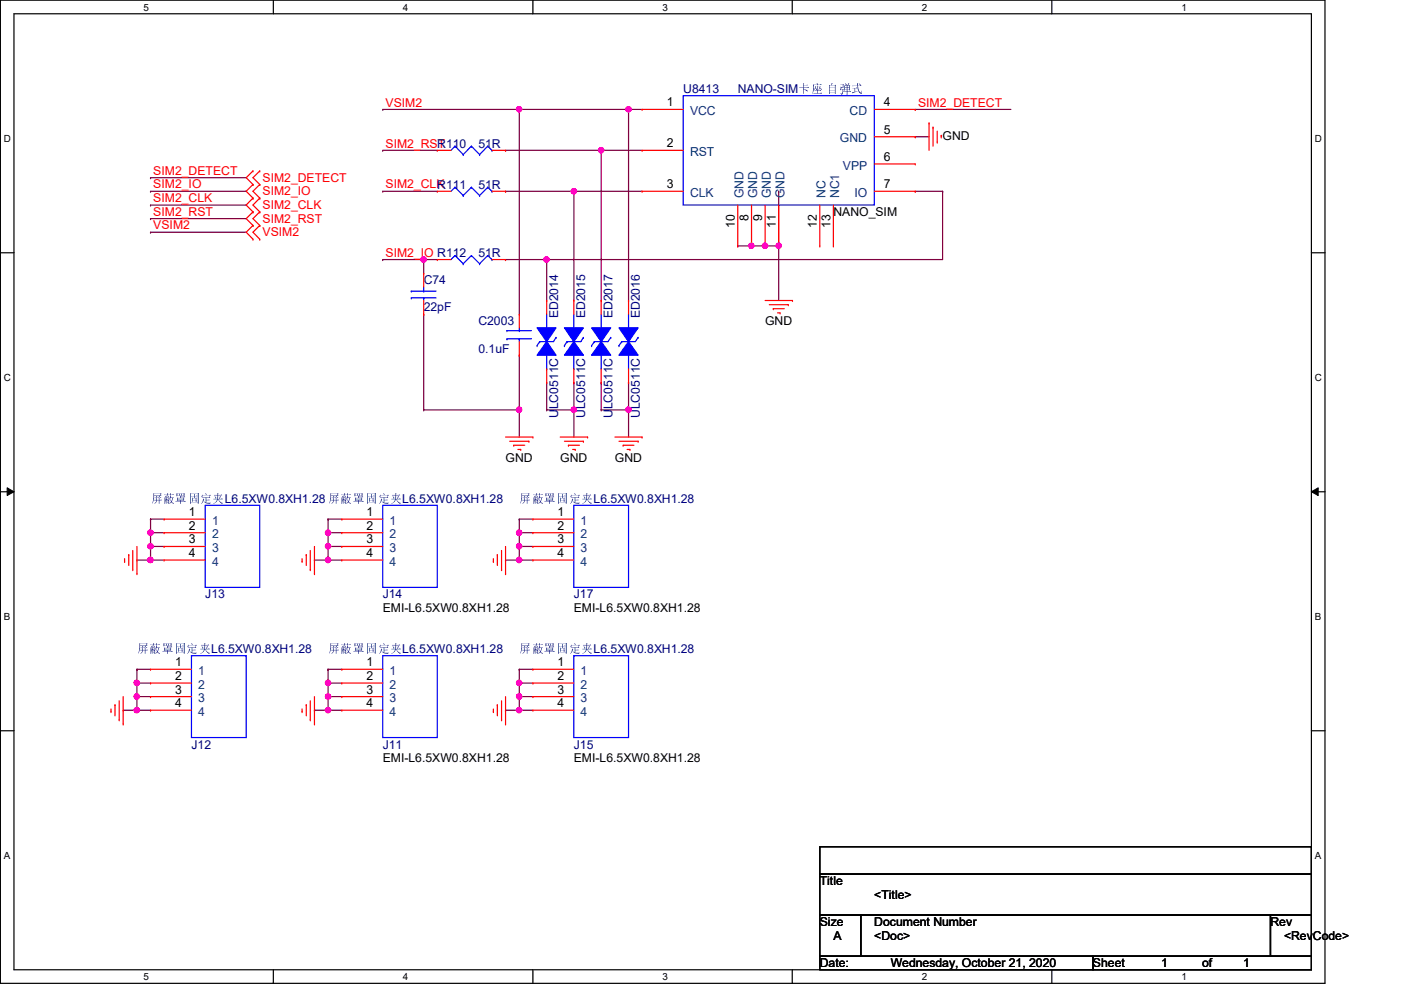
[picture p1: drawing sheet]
<svg xmlns="http://www.w3.org/2000/svg" width="297mm" height="210mm" viewBox="0 0 297 210" stroke-linecap="round" stroke-linejoin="round" font-family="sans-serif">
<path d="M.1 0h280.8v208.5h-280.8zM3 2.9h275v202.7h-275z" fill="none" stroke="#000" stroke-width=".25"/>
<g fill="#fff">
<path d="M30.4 .3h1.2v2.4h-1.2z"/>
<path d="M30.4 205.9h1.2v2.3h-1.2z"/>
</g>
<path d="M58 0v2.9M58 205.6v2.9" fill="none" stroke="#000" stroke-width=".25"/>
<g fill="#fff">
<path d="M85.4 .3h1.2v2.4h-1.2z"/>
<path d="M85.4 205.9h1.2v2.3h-1.2z"/>
</g>
<path d="M113 0v2.9M113 205.6v2.9" fill="none" stroke="#000" stroke-width=".25"/>
<g fill="#fff">
<path d="M140.5 .3h1.1v2.4h-1.1z"/>
<path d="M140.5 205.9h1.1v2.3h-1.1z"/>
</g>
<path d="M168 0v2.9M168 205.6v2.9" fill="none" stroke="#000" stroke-width=".25"/>
<g fill="#fff">
<path d="M195.4 .3h1.2v2.4h-1.2z"/>
<path d="M195.4 205.9h1.2v2.3h-1.2z"/>
</g>
<path d="M223 0v2.9M223 205.6v2.9" fill="none" stroke="#000" stroke-width=".25"/>
<g fill="#fff">
<path d="M250.5 .3h1.1v2.4h-1.1z"/>
<path d="M250.5 205.9h1.1v2.3h-1.1z"/>
<path d="M.8 28.2h1.5v2.4h-1.5z"/>
<path d="M278.8 28.2h1.4v2.4h-1.4z"/>
<path d="M.8 78.9h1.5v2.3h-1.5z"/>
<path d="M278.8 78.9h1.4v2.3h-1.4z"/>
</g>
<path d="M.1 53.6h2.9M278 53.6h2.9" fill="none" stroke="#000" stroke-width=".25"/>
<g fill="#fff">
<path d="M.8 129.6h1.4v2.3h-1.4z"/>
<path d="M278.8 129.6h1.3v2.3h-1.3z"/>
</g>
<path d="M.1 104.3h2.9M278 104.3h2.9" fill="none" stroke="#000" stroke-width=".25"/>
<path d="M1.5 103.4l1.5 .9-1.5 .8zM278 104.3l1.5-.9v1.7z" fill="#000"/>
<path d="M1.5 103.4l1.5 .9-1.5 .8zM278 104.3l1.5-.9v1.7z" fill="none" stroke="#000" stroke-width=".21"/>
<g fill="#fff">
<path d="M.8 180.3h1.4v2.3h-1.4z"/>
<path d="M278.8 180.3h1.3v2.3h-1.3z"/>
</g>
<path d="M.1 154.9h2.9M278 154.9h2.9" fill="none" stroke="#000" stroke-width=".25"/>
<path d="M194.1 23.2h.1M194.1 23.2h20.2M156.4 52.2h.1M156.4 52.2h2.9M162.2 52.2h.1M162.2 52.2h2.9" fill="none" stroke="#7f003f" stroke-width=".25"/>
<circle cx="162.2" cy="52.1" r=".56" fill="#f0f"/>
<circle cx="162.2" cy="52.1" r=".56" fill="none" stroke="#f0f" stroke-width=".25"/>
<path d="M159.3 52.2h.1M159.3 52.2h2.9" fill="none" stroke="#7f003f" stroke-width=".25"/>
<circle cx="159.3" cy="52.1" r=".56" fill="#f0f"/>
<circle cx="159.3" cy="52.1" r=".56" fill="none" stroke="#f0f" stroke-width=".25"/>
<path d="M194.1 29h.1M194.1 29h2.9M165.1 40.6h.1M165.1 52.2h.1M165.1 40.6v23.1" fill="none" stroke="#7f003f" stroke-width=".25"/>
<circle cx="165.1" cy="52.1" r=".56" fill="#f0f"/>
<circle cx="165.1" cy="52.1" r=".56" fill="none" stroke="#f0f" stroke-width=".25"/>
<path d="M115.9 86.9h.1M115.9 86.9h5.8M133.3 81.1h.1M133.3 81.1v5.8" fill="none" stroke="#7f003f" stroke-width=".25"/>
<circle cx="133.2" cy="86.9" r=".56" fill="#f0f"/>
<circle cx="133.2" cy="86.9" r=".56" fill="none" stroke="#f0f" stroke-width=".25"/>
<path d="M89.8 86.9h.1M89.8 86.9h20.3" fill="none" stroke="#7f003f" stroke-width=".25"/>
<circle cx="110.1" cy="86.9" r=".56" fill="#f0f"/>
<circle cx="110.1" cy="86.9" r=".56" fill="none" stroke="#f0f" stroke-width=".25"/>
<path d="M107.2 40.6h.1M107.2 40.6h14.5M115.9 55h.1M194.1 40.6h.1M194.1 40.6h5.8M199.9 40.6h.1M199.9 40.6v14.4h-84M110.1 75.3h.1M110.1 75.3v11.6M127.5 86.9h.1M127.5 86.9h5.8" fill="none" stroke="#7f003f" stroke-width=".25"/>
<circle cx="115.9" cy="55" r=".56" fill="#f0f"/>
<circle cx="115.9" cy="55" r=".56" fill="none" stroke="#f0f" stroke-width=".25"/>
<g fill="none" stroke="#7f003f" stroke-width=".25">
<path d="M81.1 23.2h.1M81.1 23.2h29M107.2 31.9h.1M107.2 31.9h20.3M110.1 23.2h.1M110.1 23.2v43.4M81.1 55h.1M81.1 55h8.7M89.8 55h.1M89.8 55v3M107.2 55h.1M107.2 55h8.7"/>
<path d="M115.9 55h.1M115.9 55v8.7M121.7 40.6h.1M121.7 40.6v23.1M89.8 66.6h.1M89.8 66.6v20.3M110.1 86.9h.1M110.1 86.9v5.8"/>
</g>
<circle cx="121.7" cy="40.6" r=".56" fill="#f0f"/>
<circle cx="121.7" cy="40.6" r=".56" fill="none" stroke="#f0f" stroke-width=".25"/>
<path d="M127.5 31.9h.1M127.5 31.9v31.8M121.7 40.6h.1M121.7 40.6h14.4" fill="none" stroke="#7f003f" stroke-width=".25"/>
<circle cx="127.4" cy="31.9" r=".56" fill="#f0f"/>
<circle cx="127.4" cy="31.9" r=".56" fill="none" stroke="#f0f" stroke-width=".25"/>
<path d="M127.5 31.9h.1M127.5 31.9h8.6M133.3 23.2h.1M133.3 23.2v40.5" fill="none" stroke="#7f003f" stroke-width=".25"/>
<circle cx="133.2" cy="23.2" r=".56" fill="#f0f"/>
<circle cx="133.2" cy="23.2" r=".56" fill="none" stroke="#f0f" stroke-width=".25"/>
<path d="M110.1 23.2h.1M110.1 23.2h23.2" fill="none" stroke="#7f003f" stroke-width=".25"/>
<circle cx="110.1" cy="23.2" r=".56" fill="#f0f"/>
<circle cx="110.1" cy="23.2" r=".56" fill="none" stroke="#f0f" stroke-width=".25"/>
<g fill="none" stroke="#7f003f" stroke-width=".25">
<path d="M81.1 31.9h.1M81.1 31.9h11.6M133.3 23.2h.1M133.3 23.2h2.8M81.1 40.6h.1M81.1 40.6h11.6M115.9 81.1h.1M115.9 81.1v5.8M121.7 81.1h.1M121.7 86.9h.1M121.7 81.1v11.6M127.5 81.1h.1"/>
<path d="M127.5 81.1v5.8M133.3 86.9h.1M133.3 86.9v5.8"/>
</g>
<circle cx="121.7" cy="86.9" r=".56" fill="#f0f"/>
<circle cx="121.7" cy="86.9" r=".56" fill="none" stroke="#f0f" stroke-width=".25"/>
<path d="M89.8 55h.1M89.8 55h2.9" fill="none" stroke="#7f003f" stroke-width=".25"/>
<circle cx="89.8" cy="55" r=".56" fill="#f0f"/>
<circle cx="89.8" cy="55" r=".56" fill="none" stroke="#f0f" stroke-width=".25"/>
<g fill="none" stroke="#7f003f" stroke-width=".25">
<path d="M31.9 37.7h.1M31.9 37.7h20.3M31.9 40.6h.1M31.9 46.4h.1M31.9 49.2h.1M31.9 43.5h.1M31.9 40.6h20.3M31.9 46.4h20.3M31.9 49.2h20.3M31.9 43.5h20.3M26.1 150.6h.1M26.1 150.6h5.8"/>
<path d="M29 150.6h.1"/>
</g>
<circle cx="29" cy="150.6" r=".56" fill="#f0f"/>
<circle cx="29" cy="150.6" r=".56" fill="none" stroke="#f0f" stroke-width=".25"/>
<path d="M29 147.7h.1M29 147.7h2.9" fill="none" stroke="#7f003f" stroke-width=".25"/>
<circle cx="29" cy="147.7" r=".56" fill="#f0f"/>
<circle cx="29" cy="147.7" r=".56" fill="none" stroke="#f0f" stroke-width=".25"/>
<path d="M29 147.7h.1M29 144.8h.1M29 147.7v2.9M29 144.8h2.9" fill="none" stroke="#7f003f" stroke-width=".25"/>
<circle cx="29" cy="144.8" r=".56" fill="#f0f"/>
<circle cx="29" cy="144.8" r=".56" fill="none" stroke="#f0f" stroke-width=".25"/>
<path d="M29 144.8h.1M29 141.9h.1M29 141.9v5.8M29 141.9h2.9M66.7 150.6h.1M66.7 150.6h5.8M69.6 150.6h.1" fill="none" stroke="#7f003f" stroke-width=".25"/>
<circle cx="69.5" cy="150.6" r=".56" fill="#f0f"/>
<circle cx="69.5" cy="150.6" r=".56" fill="none" stroke="#f0f" stroke-width=".25"/>
<path d="M69.6 147.7h.1M69.6 147.7h2.9" fill="none" stroke="#7f003f" stroke-width=".25"/>
<circle cx="69.5" cy="147.7" r=".56" fill="#f0f"/>
<circle cx="69.5" cy="147.7" r=".56" fill="none" stroke="#f0f" stroke-width=".25"/>
<path d="M69.6 147.7h.1M69.6 144.8h.1M69.6 147.7v2.9M69.6 144.8h2.9" fill="none" stroke="#7f003f" stroke-width=".25"/>
<circle cx="69.5" cy="144.8" r=".56" fill="#f0f"/>
<circle cx="69.5" cy="144.8" r=".56" fill="none" stroke="#f0f" stroke-width=".25"/>
<path d="M29 118.7h.1M29 118.7h5.8M31.9 118.7h.1M69.6 144.8h.1M69.6 141.9h.1M69.6 141.9v5.8M69.6 141.9h2.9" fill="none" stroke="#7f003f" stroke-width=".25"/>
<circle cx="31.9" cy="118.7" r=".57" fill="#f0f"/>
<circle cx="31.9" cy="118.7" r=".57" fill="none" stroke="#f0f" stroke-width=".25"/>
<path d="M31.9 115.9h.1M31.9 115.9h2.9" fill="none" stroke="#7f003f" stroke-width=".25"/>
<circle cx="31.9" cy="115.8" r=".56" fill="#f0f"/>
<circle cx="31.9" cy="115.8" r=".56" fill="none" stroke="#f0f" stroke-width=".25"/>
<path d="M31.9 115.9h.1M31.9 112.9h.1M31.9 115.9v2.8M31.9 112.9h2.9" fill="none" stroke="#7f003f" stroke-width=".25"/>
<circle cx="31.9" cy="113" r=".56" fill="#f0f"/>
<circle cx="31.9" cy="113" r=".56" fill="none" stroke="#f0f" stroke-width=".25"/>
<path d="M31.9 112.9h.1M31.9 110.1h.1M31.9 110.1v5.8M31.9 110.1h2.9M66.7 118.7h.1M66.7 118.7h5.8M69.6 118.7h.1" fill="none" stroke="#7f003f" stroke-width=".25"/>
<circle cx="69.5" cy="118.7" r=".56" fill="#f0f"/>
<circle cx="69.5" cy="118.7" r=".56" fill="none" stroke="#f0f" stroke-width=".25"/>
<path d="M69.6 115.9h.1M69.6 115.9h2.9" fill="none" stroke="#7f003f" stroke-width=".25"/>
<circle cx="69.5" cy="115.8" r=".56" fill="#f0f"/>
<circle cx="69.5" cy="115.8" r=".56" fill="none" stroke="#f0f" stroke-width=".25"/>
<path d="M69.6 115.9h.1M69.6 112.9h.1M69.6 115.9v2.8M69.6 112.9h2.9" fill="none" stroke="#7f003f" stroke-width=".25"/>
<circle cx="69.5" cy="112.9" r=".56" fill="#f0f"/>
<circle cx="69.5" cy="112.9" r=".56" fill="none" stroke="#f0f" stroke-width=".25"/>
<path d="M69.6 112.9h.1M69.6 110.1h.1M69.6 110.1v5.8M69.6 110.1h2.9M107.2 150.6h.1M107.2 150.6h5.8M110.1 150.6h.1" fill="none" stroke="#7f003f" stroke-width=".25"/>
<circle cx="110.1" cy="150.6" r=".56" fill="#f0f"/>
<circle cx="110.1" cy="150.6" r=".56" fill="none" stroke="#f0f" stroke-width=".25"/>
<path d="M110.1 147.7h.1M110.1 147.7h2.9" fill="none" stroke="#7f003f" stroke-width=".25"/>
<circle cx="110.1" cy="147.7" r=".56" fill="#f0f"/>
<circle cx="110.1" cy="147.7" r=".56" fill="none" stroke="#f0f" stroke-width=".25"/>
<path d="M110.1 147.7h.1M110.1 144.8h.1M110.1 147.7v2.9M110.1 144.8h2.9" fill="none" stroke="#7f003f" stroke-width=".25"/>
<circle cx="110.1" cy="144.8" r=".56" fill="#f0f"/>
<circle cx="110.1" cy="144.8" r=".56" fill="none" stroke="#f0f" stroke-width=".25"/>
<path d="M107.2 118.7h.1M107.2 118.7h5.8M110.1 118.7h.1M110.1 144.8h.1M110.1 141.9h.1M110.1 141.9v5.8M110.1 141.9h2.9" fill="none" stroke="#7f003f" stroke-width=".25"/>
<circle cx="110.1" cy="118.7" r=".56" fill="#f0f"/>
<circle cx="110.1" cy="118.7" r=".56" fill="none" stroke="#f0f" stroke-width=".25"/>
<path d="M110.1 115.9h.1M110.1 115.9h2.9" fill="none" stroke="#7f003f" stroke-width=".25"/>
<circle cx="110.1" cy="115.8" r=".56" fill="#f0f"/>
<circle cx="110.1" cy="115.8" r=".56" fill="none" stroke="#f0f" stroke-width=".25"/>
<path d="M110.1 115.9h.1M110.1 112.9h.1M110.1 115.9v2.8M110.1 112.9h2.9" fill="none" stroke="#7f003f" stroke-width=".25"/>
<circle cx="110.1" cy="112.9" r=".56" fill="#f0f"/>
<circle cx="110.1" cy="112.9" r=".56" fill="none" stroke="#f0f" stroke-width=".25"/>
<path d="M110.1 112.9h.1M110.1 110.1h.1M110.1 110.1v5.8M110.1 110.1h2.9" fill="none" stroke="#7f003f" stroke-width=".25"/>
<g fill="none" stroke="#f00" stroke-width=".25">
<path d="M53.6 36.2h.1M53.6 39.1h.1M53.6 36.2l-1.4 1.5 1.4 1.4M53.6 39.1l-1.4 1.5 1.4 1.4M55.1 39.1h.1M55.1 36.2h.1M55.1 36.2l-1.5 1.5 1.5 1.4M55.1 39.1l-1.5 1.5 1.5 1.4M197 26.1h.1M197 26.1v5.8M197.8 27h.1M197.8 27v4"/>
<path d="M198.7 30.1h.1M198.7 27.8v2.3M199.6 28.7h.1M199.6 28.7v.6M53.6 42h.1M53.6 44.9h.1M53.6 47.8h.1M53.6 50.7h.1M53.6 42l-1.4 1.5 1.4 1.4M53.6 44.9l-1.4 1.5 1.4 1.4M53.6 47.8l-1.4 1.4 1.4 1.5M55.1 42h.1"/>
<path d="M55.1 44.9h.1M55.1 47.8h.1M55.1 50.7h.1M55.1 42l-1.5 1.5 1.5 1.4M55.1 44.9l-1.5 1.5 1.5 1.4M55.1 47.8l-1.5 1.4 1.5 1.5M162.2 63.7h5.8M163.1 64.6h4M164 65.4h.1M164 65.4h2.3M164.8 66.3h.6M165.4 66.3h.1"/>
<path d="M167.1 64.6h.1M168 63.7h.1M107.2 92.7h5.8M108.1 93.6h4M108.9 94.4h.1M108.9 94.4h2.3M109.8 95.3h.6M110.4 95.3h.1M112.1 93.6h.1M113 92.7h.1M118.8 92.7h5.8M119.7 93.6h4"/>
<path d="M120.5 94.4h.1M120.5 94.4h2.3M121.4 95.3h.6M122 95.3h.1M123.7 93.6h.1M124.6 92.7h.1M130.4 92.7h5.7M131.2 93.6h4.1M132.1 94.4h.1M132.1 94.4h2.3M133 95.3h.6M133.6 95.3h.1"/>
<path d="M135.3 93.6h.1M136.1 92.7h.1M26.4 119h.1M26.4 118.4v.6M27.3 117.6h.1M27.3 117.6v2.3M28.1 116.7v4.1M29 115.9v5.7M64 119h.1M64 118.4v.6M64.9 117.6h.1M64.9 117.6v2.3"/>
<path d="M65.8 116.7v4.1M66.7 115.9v5.7M104.6 119h.1M104.6 118.4v.6M105.4 117.6h.1M105.4 117.6v2.3M106.3 116.7v4.1M107.2 115.9v5.7M28.1 120.8h.1M29 121.6h.1M65.8 120.8h.1M66.7 121.6h.1"/>
<path d="M106.3 120.8h.1M107.2 121.6h.1M23.5 150.9h.1M23.5 150.3v.6M24.4 149.4h.1M24.4 149.4v2.4M25.3 152.6h.1M25.3 148.6v4M26.1 153.5h.1M26.1 147.7v5.8M64 150.9h.1M64 150.3v.6"/>
<path d="M64.9 149.4h.1M64.9 149.4v2.4M65.8 152.6h.1M65.8 148.6v4M66.7 153.5h.1M66.7 147.7v5.8M104.6 150.9h.1M104.6 150.3v.6M105.4 149.4h.1M105.4 149.4v2.4M106.3 152.6h.1M106.3 148.6v4"/>
<path d="M107.2 153.5h.1M107.2 147.7v5.8"/>
</g>
<path d="M173.8 179.5h104.2v5.8h-104.2zM173.8 185.3h104.2v8.7h-104.2zM173.8 194h8.7v8.7h-8.7zM182.5 194h86.9v8.7h-86.9zM269.4 194h8.6v8.7h-8.6zM173.8 202.7h57.9v2.9h-57.9zM231.7 202.7h46.3v2.9h-46.3z" fill="none" stroke="#000" stroke-width=".25"/>
<path d="M120.2 72.4h.1M120.2 72.4h2.9M121.7 69.5h.1M121.7 78.2h.1M121.7 66.6v2.9M121.7 75.3v2.9" fill="none" stroke="#00f" stroke-width=".25"/>
<path d="M119.7 69.5h4l-2 2.9z" fill-rule="evenodd" fill="#00f"/>
<path d="M119.7 69.5h4l-2 2.9zM119.7 73.3h.1M120.2 72.4l-.5 .9M123.7 71.5h.1M123.7 71.5l-.6 .9" fill="none" stroke="#00f" stroke-width=".25"/>
<path d="M121.7 72.4l2 2.9h-4z" fill-rule="evenodd" fill="#00f"/>
<g fill="none" stroke="#00f" stroke-width=".25">
<path d="M87.2 61.7h.1M87.2 63.2h.1M87.2 61.7h5.3M87.2 63.2h5.3M89.8 63.2h.1M89.8 61.7h.1M89.8 60.8v.9M89.8 63.2v.5M114.4 72.4h.1M114.4 72.4h2.9M115.9 69.5h.1M115.9 78.2h.1"/>
<path d="M115.9 66.6v2.9M115.9 75.3v2.9M121.7 72.4l2 2.9h-4z"/>
</g>
<path d="M89.8 58h.1M89.8 58v2.8M89.8 66.6h.1M89.8 63.7v2.9M121.7 63.7h.1M121.7 63.7v2.9M121.7 78.2v2.9M121.7 81.1h.1" fill="none" stroke="#f00" stroke-width=".25"/>
<path d="M113.9 69.5h4l-2 2.9z" fill-rule="evenodd" fill="#00f"/>
<path d="M113.9 69.5h4l-2 2.9zM113.9 73.3h.1M114.4 72.4l-.5 .9M117.9 71.5h.1M117.9 71.5l-.6 .9" fill="none" stroke="#00f" stroke-width=".25"/>
<path d="M115.9 72.4l2 2.9h-4z" fill-rule="evenodd" fill="#00f"/>
<g fill="none" stroke="#00f" stroke-width=".25">
<path d="M96.5 31h.1M96.5 31l-.9 .9M96.5 31l1.7 1.8M98.2 32.8h.1M99.9 31h.1M99.9 31l-1.7 1.8M99.9 31l1.8 1.8M101.7 32.8h.1M103.4 31h.1M103.4 31l-1.7 1.8M103.4 31l.9 .9M104.3 31.9h.1"/>
<path d="M115.9 72.4l2 2.9h-4zM126 72.4h.1M126 72.4h2.9M127.5 69.5h.1M127.5 78.2h.1M127.5 66.6v2.9M127.5 75.3v2.9"/>
</g>
<path d="M92.7 31.9h.1M92.7 31.9h2.9M104.3 31.9h2.9M107.2 31.9h.1M115.9 63.7h.1M115.9 63.7v2.9M115.9 78.2v2.9M115.9 81.1h.1" fill="none" stroke="#f00" stroke-width=".25"/>
<path d="M125.4 69.5h4.1l-2 2.9z" fill-rule="evenodd" fill="#00f"/>
<path d="M125.4 69.5h4.1l-2 2.9zM125.4 73.3h.1M126 72.4l-.6 .9M129.5 71.5h.1M129.5 71.5l-.6 .9" fill="none" stroke="#00f" stroke-width=".25"/>
<path d="M127.5 72.4l2 2.9h-4.1z" fill-rule="evenodd" fill="#00f"/>
<g fill="none" stroke="#00f" stroke-width=".25">
<path d="M96.5 39.7h.1M96.5 39.7l-.9 .9M96.5 39.7l1.7 1.7M99.9 39.7h.1M99.9 39.7l-1.7 1.7M99.9 39.7l1.8 1.7M103.4 39.7h.1M103.4 39.7l-1.7 1.7M103.4 39.7l.9 .9M144.9 20.3h40.5v23.2h-40.5zM96.5 54.2h.1M96.5 54.2l-.9 .8"/>
<path d="M96.5 54.2l1.7 1.7M98.2 41.4h.1M98.2 55.9h.1M99.9 54.2h.1M99.9 54.2l-1.7 1.7M99.9 54.2l1.8 1.7M101.7 41.4h.1M101.7 55.9h.1M103.4 54.2h.1M103.4 54.2l-1.7 1.7M103.4 54.2l.9 .8M104.3 40.6h.1"/>
<path d="M104.3 55h.1M107.5 70.1h.1M107.5 71.8h.1M107.5 70.1h5.2M107.5 71.8h5.2M110.1 71.8h.1M110.1 70.1h.1M110.1 69.5v.6M110.1 71.8v.6M127.5 72.4l2 2.9h-4.1zM131.8 72.4h.1M131.8 72.4h2.9"/>
<path d="M133.3 69.5h.1M133.3 78.2h.1M133.3 66.6v2.9M133.3 75.3v2.9M43.5 107.1h11.6v17.4h-11.6zM81.1 107.1h11.6v17.4h-11.6zM121.7 107.1h11.6v17.4h-11.6zM40.6 139h11.6v17.4h-11.6z"/>
</g>
<g fill="none" stroke="#f00" stroke-width=".25">
<path d="M136.1 23.2h.1M136.1 31.9h.1M136.1 23.2h8.8M136.1 31.9h8.8M185.4 34.8h8.7M185.4 23.2h8.7M185.4 29h8.7M194.1 34.8h.1M194.1 29h.1M194.1 23.2h.1M92.7 40.6h.1M92.7 55h.1"/>
<path d="M92.7 40.6h2.9M92.7 55h2.9M104.3 40.6h2.9M104.3 55h2.9M107.2 40.6h.1M107.2 55h.1M136.1 40.6h.1M136.1 40.6h8.8M156.4 52.2h.1M156.4 43.5v8.7M159.3 52.2h.1M159.3 43.5v8.7"/>
<path d="M162.2 52.2h.1M162.2 43.5v8.7M165.1 52.2h.1M165.1 43.5v8.7M173.8 52.2h.1M173.8 43.5v8.7M176.7 52.2h.1M176.7 43.5v8.7M185.4 40.6h8.7M194.1 40.6h.1M110.1 75.3h.1M110.1 66.6h.1"/>
<path d="M110.1 66.6v2.9M110.1 72.4v2.9M127.5 63.7h.1M127.5 63.7v2.9M127.5 78.2v2.9M127.5 81.1h.1M34.8 110.1h.1M34.8 112.9h.1M34.8 115.9h.1M34.8 118.7h.1M34.8 110.1h8.7M34.8 112.9h8.7"/>
<path d="M34.8 115.9h8.7M34.8 118.7h8.7M72.5 110.1h.1M72.5 112.9h.1M72.5 115.9h.1M72.5 118.7h.1M72.5 110.1h8.6M72.5 112.9h8.6M72.5 115.9h8.6M72.5 118.7h8.6M113 110.1h.1M113 112.9h.1"/>
<path d="M113 115.9h.1M113 118.7h.1M113 110.1h8.7M113 112.9h8.7M113 115.9h8.7M113 118.7h8.7M31.9 141.9h.1M31.9 144.8h.1M31.9 147.7h.1M31.9 150.6h.1M31.9 141.9h8.7M31.9 144.8h8.7"/>
<path d="M31.9 147.7h8.7M31.9 150.6h8.7"/>
</g>
<path d="M131.2 69.5h4.1l-2 2.9z" fill-rule="evenodd" fill="#00f"/>
<path d="M131.2 69.5h4.1l-2 2.9zM131.2 73.3h.1M131.8 72.4l-.6 .9M135.3 71.5h.1M135.3 71.5l-.6 .9" fill="none" stroke="#00f" stroke-width=".25"/>
<path d="M133.3 72.4l2 2.9h-4.1z" fill-rule="evenodd" fill="#00f"/>
<path d="M133.3 72.4l2 2.9h-4.1zM81.1 139h11.6v17.4h-11.6zM121.7 139h11.6v17.4h-11.6z" fill="none" stroke="#00f" stroke-width=".25"/>
<g fill="none" stroke="#f00" stroke-width=".25">
<path d="M133.3 63.7h.1M133.3 63.7v2.9M133.3 78.2v2.9M133.3 81.1h.1M72.5 141.9h.1M72.5 144.8h.1M72.5 147.7h.1M72.5 150.6h.1M72.5 141.9h8.6M72.5 144.8h8.6M72.5 147.7h8.6M72.5 150.6h8.6"/>
<path d="M113 141.9h.1M113 144.8h.1M113 147.7h.1M113 150.6h.1M113 141.9h8.7M113 144.8h8.7M113 147.7h8.7M113 150.6h8.7"/>
</g>
<circle cx="162.2" cy="52.1" r=".56" fill="#f0f"/>
<circle cx="162.2" cy="52.1" r=".56" fill="none" stroke="#f0f" stroke-width=".25"/>
<circle cx="159.3" cy="52.1" r=".56" fill="#f0f"/>
<circle cx="159.3" cy="52.1" r=".56" fill="none" stroke="#f0f" stroke-width=".25"/>
<circle cx="165.1" cy="52.1" r=".56" fill="#f0f"/>
<circle cx="165.1" cy="52.1" r=".56" fill="none" stroke="#f0f" stroke-width=".25"/>
<circle cx="133.2" cy="86.9" r=".56" fill="#f0f"/>
<circle cx="133.2" cy="86.9" r=".56" fill="none" stroke="#f0f" stroke-width=".25"/>
<circle cx="110.1" cy="86.9" r=".56" fill="#f0f"/>
<circle cx="110.1" cy="86.9" r=".56" fill="none" stroke="#f0f" stroke-width=".25"/>
<circle cx="115.9" cy="55" r=".56" fill="#f0f"/>
<circle cx="115.9" cy="55" r=".56" fill="none" stroke="#f0f" stroke-width=".25"/>
<circle cx="121.7" cy="40.6" r=".56" fill="#f0f"/>
<circle cx="121.7" cy="40.6" r=".56" fill="none" stroke="#f0f" stroke-width=".25"/>
<circle cx="127.4" cy="31.9" r=".56" fill="#f0f"/>
<circle cx="127.4" cy="31.9" r=".56" fill="none" stroke="#f0f" stroke-width=".25"/>
<circle cx="133.2" cy="23.2" r=".56" fill="#f0f"/>
<circle cx="133.2" cy="23.2" r=".56" fill="none" stroke="#f0f" stroke-width=".25"/>
<circle cx="110.1" cy="23.2" r=".56" fill="#f0f"/>
<circle cx="110.1" cy="23.2" r=".56" fill="none" stroke="#f0f" stroke-width=".25"/>
<circle cx="121.7" cy="86.9" r=".56" fill="#f0f"/>
<circle cx="121.7" cy="86.9" r=".56" fill="none" stroke="#f0f" stroke-width=".25"/>
<circle cx="89.8" cy="55" r=".56" fill="#f0f"/>
<circle cx="89.8" cy="55" r=".56" fill="none" stroke="#f0f" stroke-width=".25"/>
<circle cx="29" cy="150.6" r=".56" fill="#f0f"/>
<circle cx="29" cy="150.6" r=".56" fill="none" stroke="#f0f" stroke-width=".25"/>
<circle cx="29" cy="147.7" r=".56" fill="#f0f"/>
<circle cx="29" cy="147.7" r=".56" fill="none" stroke="#f0f" stroke-width=".25"/>
<circle cx="29" cy="144.8" r=".56" fill="#f0f"/>
<circle cx="29" cy="144.8" r=".56" fill="none" stroke="#f0f" stroke-width=".25"/>
<circle cx="69.5" cy="150.6" r=".56" fill="#f0f"/>
<circle cx="69.5" cy="150.6" r=".56" fill="none" stroke="#f0f" stroke-width=".25"/>
<circle cx="69.5" cy="147.7" r=".56" fill="#f0f"/>
<circle cx="69.5" cy="147.7" r=".56" fill="none" stroke="#f0f" stroke-width=".25"/>
<circle cx="69.5" cy="144.8" r=".56" fill="#f0f"/>
<circle cx="69.5" cy="144.8" r=".56" fill="none" stroke="#f0f" stroke-width=".25"/>
<circle cx="31.9" cy="118.7" r=".57" fill="#f0f"/>
<circle cx="31.9" cy="118.7" r=".57" fill="none" stroke="#f0f" stroke-width=".25"/>
<circle cx="31.9" cy="115.8" r=".56" fill="#f0f"/>
<circle cx="31.9" cy="115.8" r=".56" fill="none" stroke="#f0f" stroke-width=".25"/>
<circle cx="31.9" cy="113" r=".56" fill="#f0f"/>
<circle cx="31.9" cy="113" r=".56" fill="none" stroke="#f0f" stroke-width=".25"/>
<circle cx="69.5" cy="118.7" r=".56" fill="#f0f"/>
<circle cx="69.5" cy="118.7" r=".56" fill="none" stroke="#f0f" stroke-width=".25"/>
<circle cx="69.5" cy="115.8" r=".56" fill="#f0f"/>
<circle cx="69.5" cy="115.8" r=".56" fill="none" stroke="#f0f" stroke-width=".25"/>
<circle cx="69.5" cy="112.9" r=".56" fill="#f0f"/>
<circle cx="69.5" cy="112.9" r=".56" fill="none" stroke="#f0f" stroke-width=".25"/>
<circle cx="110.1" cy="150.6" r=".56" fill="#f0f"/>
<circle cx="110.1" cy="150.6" r=".56" fill="none" stroke="#f0f" stroke-width=".25"/>
<circle cx="110.1" cy="147.7" r=".56" fill="#f0f"/>
<circle cx="110.1" cy="147.7" r=".56" fill="none" stroke="#f0f" stroke-width=".25"/>
<circle cx="110.1" cy="144.8" r=".56" fill="#f0f"/>
<circle cx="110.1" cy="144.8" r=".56" fill="none" stroke="#f0f" stroke-width=".25"/>
<circle cx="110.1" cy="118.7" r=".56" fill="#f0f"/>
<circle cx="110.1" cy="118.7" r=".56" fill="none" stroke="#f0f" stroke-width=".25"/>
<circle cx="110.1" cy="115.8" r=".56" fill="#f0f"/>
<circle cx="110.1" cy="115.8" r=".56" fill="none" stroke="#f0f" stroke-width=".25"/>
<circle cx="110.1" cy="112.9" r=".56" fill="#f0f"/>
<circle cx="110.1" cy="112.9" r=".56" fill="none" stroke="#f0f" stroke-width=".25"/>
<g font-size="2.6" fill="#f00">
<text x="81.7" y="22.6">VSIM2</text>
<text x="194.6" y="22.6">SIM2_DETECT</text>
<text x="81.7" y="31.3">SIM2_RST</text>
<text x="32.5" y="37.1">SIM2_DETECT</text>
<text x="32.5" y="40">SIM2_IO</text>
<text x="55.7" y="38.6">SIM2_DETECT</text>
<text x="55.7" y="41.4">SIM2_IO</text>
<text x="81.7" y="40">SIM2_CLK</text>
<text x="32.5" y="45.8">SIM2_RST</text>
<text x="32.5" y="42.9">SIM2_CLK</text>
<text x="55.7" y="44.3">SIM2_CLK</text>
<text x="55.7" y="47.2">SIM2_RST</text>
<text x="32.5" y="48.6">VSIM2</text>
<text x="55.7" y="50.1">VSIM2</text>
<text x="81.7" y="54.4">SIM2_IO R112</text>
</g>
<g font-size="2.6">
<text x="141.4" y="22.6">1</text>
<text x="187.4" y="22.6">4</text>
<text x="187.4" y="28.4">5</text>
<text x="199.9" y="29.6">GND</text>
<text x="141.4" y="31.2">2</text>
<text x="187.4" y="34.1">6</text>
<text x="141.4" y="39.9">3</text>
<text x="187.4" y="39.9">7</text>
<text x="158.7" y="46.9" transform="rotate(-90 158.7 46.9)">8</text>
<text x="161.6" y="46.9" transform="rotate(-90 161.6 46.9)">9</text>
<text x="176.7" y="45.8">NANO_SIM</text>
<text x="155.8" y="48.4" transform="rotate(-90 155.8 48.4)">10</text>
<text x="164.5" y="48.4" transform="rotate(-90 164.5 48.4)">11</text>
<text x="173.2" y="48.4" transform="rotate(-90 173.2 48.4)">12</text>
<text x="176.1" y="48.4" transform="rotate(-90 176.1 48.4)">13</text>
<text x="162.2" y="69">GND</text>
<text x="107.2" y="97.9">GND</text>
<text x="118.8" y="97.9">GND</text>
<text x="130.4" y="97.9">GND</text>
<text x="40" y="109.4">1</text>
<text x="40" y="112.3">2</text>
<text x="77.7" y="109.4">1</text>
<text x="77.7" y="112.3">2</text>
<text x="118.2" y="109.4">1</text>
<text x="118.2" y="112.3">2</text>
<text x="40" y="115.2">3</text>
<text x="40" y="118.1">4</text>
<text x="77.7" y="115.2">3</text>
<text x="77.7" y="118.1">4</text>
<text x="118.2" y="115.2">3</text>
<text x="118.2" y="118.1">4</text>
<text x="81.1" y="129.8">EMI-L6.5XW0.8XH1.28</text>
<text x="121.7" y="129.8">EMI-L6.5XW0.8XH1.28</text>
<text x="37.1" y="141.3">1</text>
<text x="77.7" y="141.3">1</text>
<text x="118.2" y="141.3">1</text>
<text x="37.1" y="144.2">2</text>
<text x="37.1" y="147.1">3</text>
<text x="37.1" y="149.9">4</text>
<text x="77.7" y="144.2">2</text>
<text x="77.7" y="147.1">3</text>
<text x="77.7" y="149.9">4</text>
<text x="118.2" y="144.2">2</text>
<text x="118.2" y="147.1">3</text>
<text x="118.2" y="149.9">4</text>
<text x="81.1" y="161.6">EMI-L6.5XW0.8XH1.28</text>
<text x="121.7" y="161.6">EMI-L6.5XW0.8XH1.28</text>
<text x="173.8" y="187.7">Title</text>
<text x="185.4" y="190.6">&lt;Title&gt;</text>
<text x="173.8" y="196.3">Size</text>
<text x="185.4" y="196.3">Document Number</text>
<text x="269.4" y="196.3">Rev</text>
<text x="176.7" y="199.3">A</text>
<text x="185.4" y="199.3">&lt;Doc&gt;</text>
<text x="272.2" y="199.3">&lt;RevCode&gt;</text>
<text x="173.8" y="205.1">Date:</text>
<text x="188.8" y="205.1">Wednesday, October 21, 2020</text>
<text x="231.7" y="205.1">Sheet</text>
<text x="246.2" y="205.1">1</text>
<text x="254.9" y="205.1">of</text>
<text x="263.6" y="205.1">1</text>
</g>
<g font-size="2.6" fill="#00007f">
<text x="144.9" y="19.7">U8413</text>
<text x="156.4" y="19.7">NANO-SIM卡卡 自自自</text>
<text x="92.7" y="31.3">R110</text>
<text x="101.4" y="31.3">51R</text>
<text x="92.7" y="40">R111</text>
<text x="101.4" y="40">51R</text>
<text x="101.4" y="54.5">51R</text>
<text x="89.8" y="60.3">C74</text>
<text x="89.8" y="66">22pF</text>
<text x="101.4" y="69">C2003</text>
<text x="118.3" y="67.5" transform="rotate(-90 118.3 67.5)">ED2014</text>
<text x="124.1" y="67.5" transform="rotate(-90 124.1 67.5)">ED2015</text>
<text x="129.9" y="67.5" transform="rotate(-90 129.9 67.5)">ED2017</text>
<text x="135.7" y="67.5" transform="rotate(-90 135.7 67.5)">ED2016</text>
<text x="101.4" y="74.8">0.1uF</text>
<text x="118.3" y="88.6" transform="rotate(-90 118.3 88.6)">ULC0511C</text>
<text x="124.1" y="88.6" transform="rotate(-90 124.1 88.6)">ULC0511C</text>
<text x="129.9" y="88.6" transform="rotate(-90 129.9 88.6)">ULC0511C</text>
<text x="135.7" y="88.6" transform="rotate(-90 135.7 88.6)">ULC0511C</text>
<text x="31.9" y="106.6">屏屏屏屏屏屏L6.5XW0.8XH1.28 屏屏屏屏屏屏L6.5XW0.8XH1.28</text>
<text x="110.1" y="106.6">屏屏屏屏屏屏L6.5XW0.8XH1.28</text>
<text x="43.5" y="126.9">J13</text>
<text x="81.1" y="126.9">J14</text>
<text x="121.7" y="126.9">J17</text>
<text x="29" y="138.4">屏屏屏屏屏屏L6.5XW0.8XH1.28</text>
<text x="69.6" y="138.4">屏屏屏屏屏屏L6.5XW0.8XH1.28</text>
<text x="110.1" y="138.4">屏屏屏屏屏屏L6.5XW0.8XH1.28</text>
<text x="40.6" y="158.7">J12</text>
<text x="81.1" y="158.7">J11</text>
<text x="121.7" y="158.7">J15</text>
</g>
<g font-size="2.6" fill="#003f7f">
<text x="146.3" y="24.4">VCC</text>
<text x="180.1" y="24.4">CD</text>
<text x="146.3" y="33.1">RST</text>
<text x="178.1" y="30.2">GND</text>
<text x="178.7" y="35.9">VPP</text>
<text x="146.3" y="41.7">CLK</text>
<text x="181.2" y="41.7">IO</text>
<text x="157.6" y="42" transform="rotate(-90 157.6 42)">GND</text>
<text x="160.6" y="42" transform="rotate(-90 160.6 42)">GND</text>
<text x="163.4" y="42" transform="rotate(-90 163.4 42)">GND</text>
<text x="166.3" y="42" transform="rotate(-90 166.3 42)">GND</text>
<text x="175" y="42" transform="rotate(-90 175 42)">NC</text>
<text x="177.9" y="42" transform="rotate(-90 177.9 42)">NC1</text>
<text x="45" y="111.3">1</text>
<text x="82.6" y="111.3">1</text>
<text x="123.1" y="111.3">1</text>
<text x="45" y="114.1">2</text>
<text x="45" y="117.1">3</text>
<text x="45" y="119.9">4</text>
<text x="82.6" y="114.1">2</text>
<text x="82.6" y="117.1">3</text>
<text x="82.6" y="119.9">4</text>
<text x="123.1" y="114.1">2</text>
<text x="123.1" y="117.1">3</text>
<text x="123.1" y="119.9">4</text>
<text x="42" y="143.1">1</text>
<text x="82.6" y="143.1">1</text>
<text x="123.1" y="143.1">1</text>
<text x="42" y="146">2</text>
<text x="42" y="148.9">3</text>
<text x="82.6" y="146">2</text>
<text x="82.6" y="148.9">3</text>
<text x="123.1" y="146">2</text>
<text x="123.1" y="148.9">3</text>
<text x="42" y="151.8">4</text>
<text x="82.6" y="151.8">4</text>
<text x="123.1" y="151.8">4</text>
</g>
<g font-size="2.1">
<text x="30.4" y="2.2">5</text>
<text x="85.4" y="2.2">4</text>
<text x="140.5" y="2.2">3</text>
<text x="195.4" y="2.2">2</text>
<text x="250.5" y="2.2">1</text>
<text x=".8" y="30.1">D</text>
<text x="278.8" y="30.1">D</text>
<text x=".8" y="80.8">C</text>
<text x="278.8" y="80.8">C</text>
<text x=".8" y="131.5">B</text>
<text x="278.8" y="131.5">B</text>
<text x=".8" y="182.2">A</text>
<text x="278.8" y="182.2">A</text>
<text x="30.4" y="207.8">5</text>
<text x="85.4" y="207.8">4</text>
<text x="140.5" y="207.8">3</text>
<text x="195.4" y="207.8">2</text>
<text x="250.5" y="207.8">1</text>
</g>
</svg>
